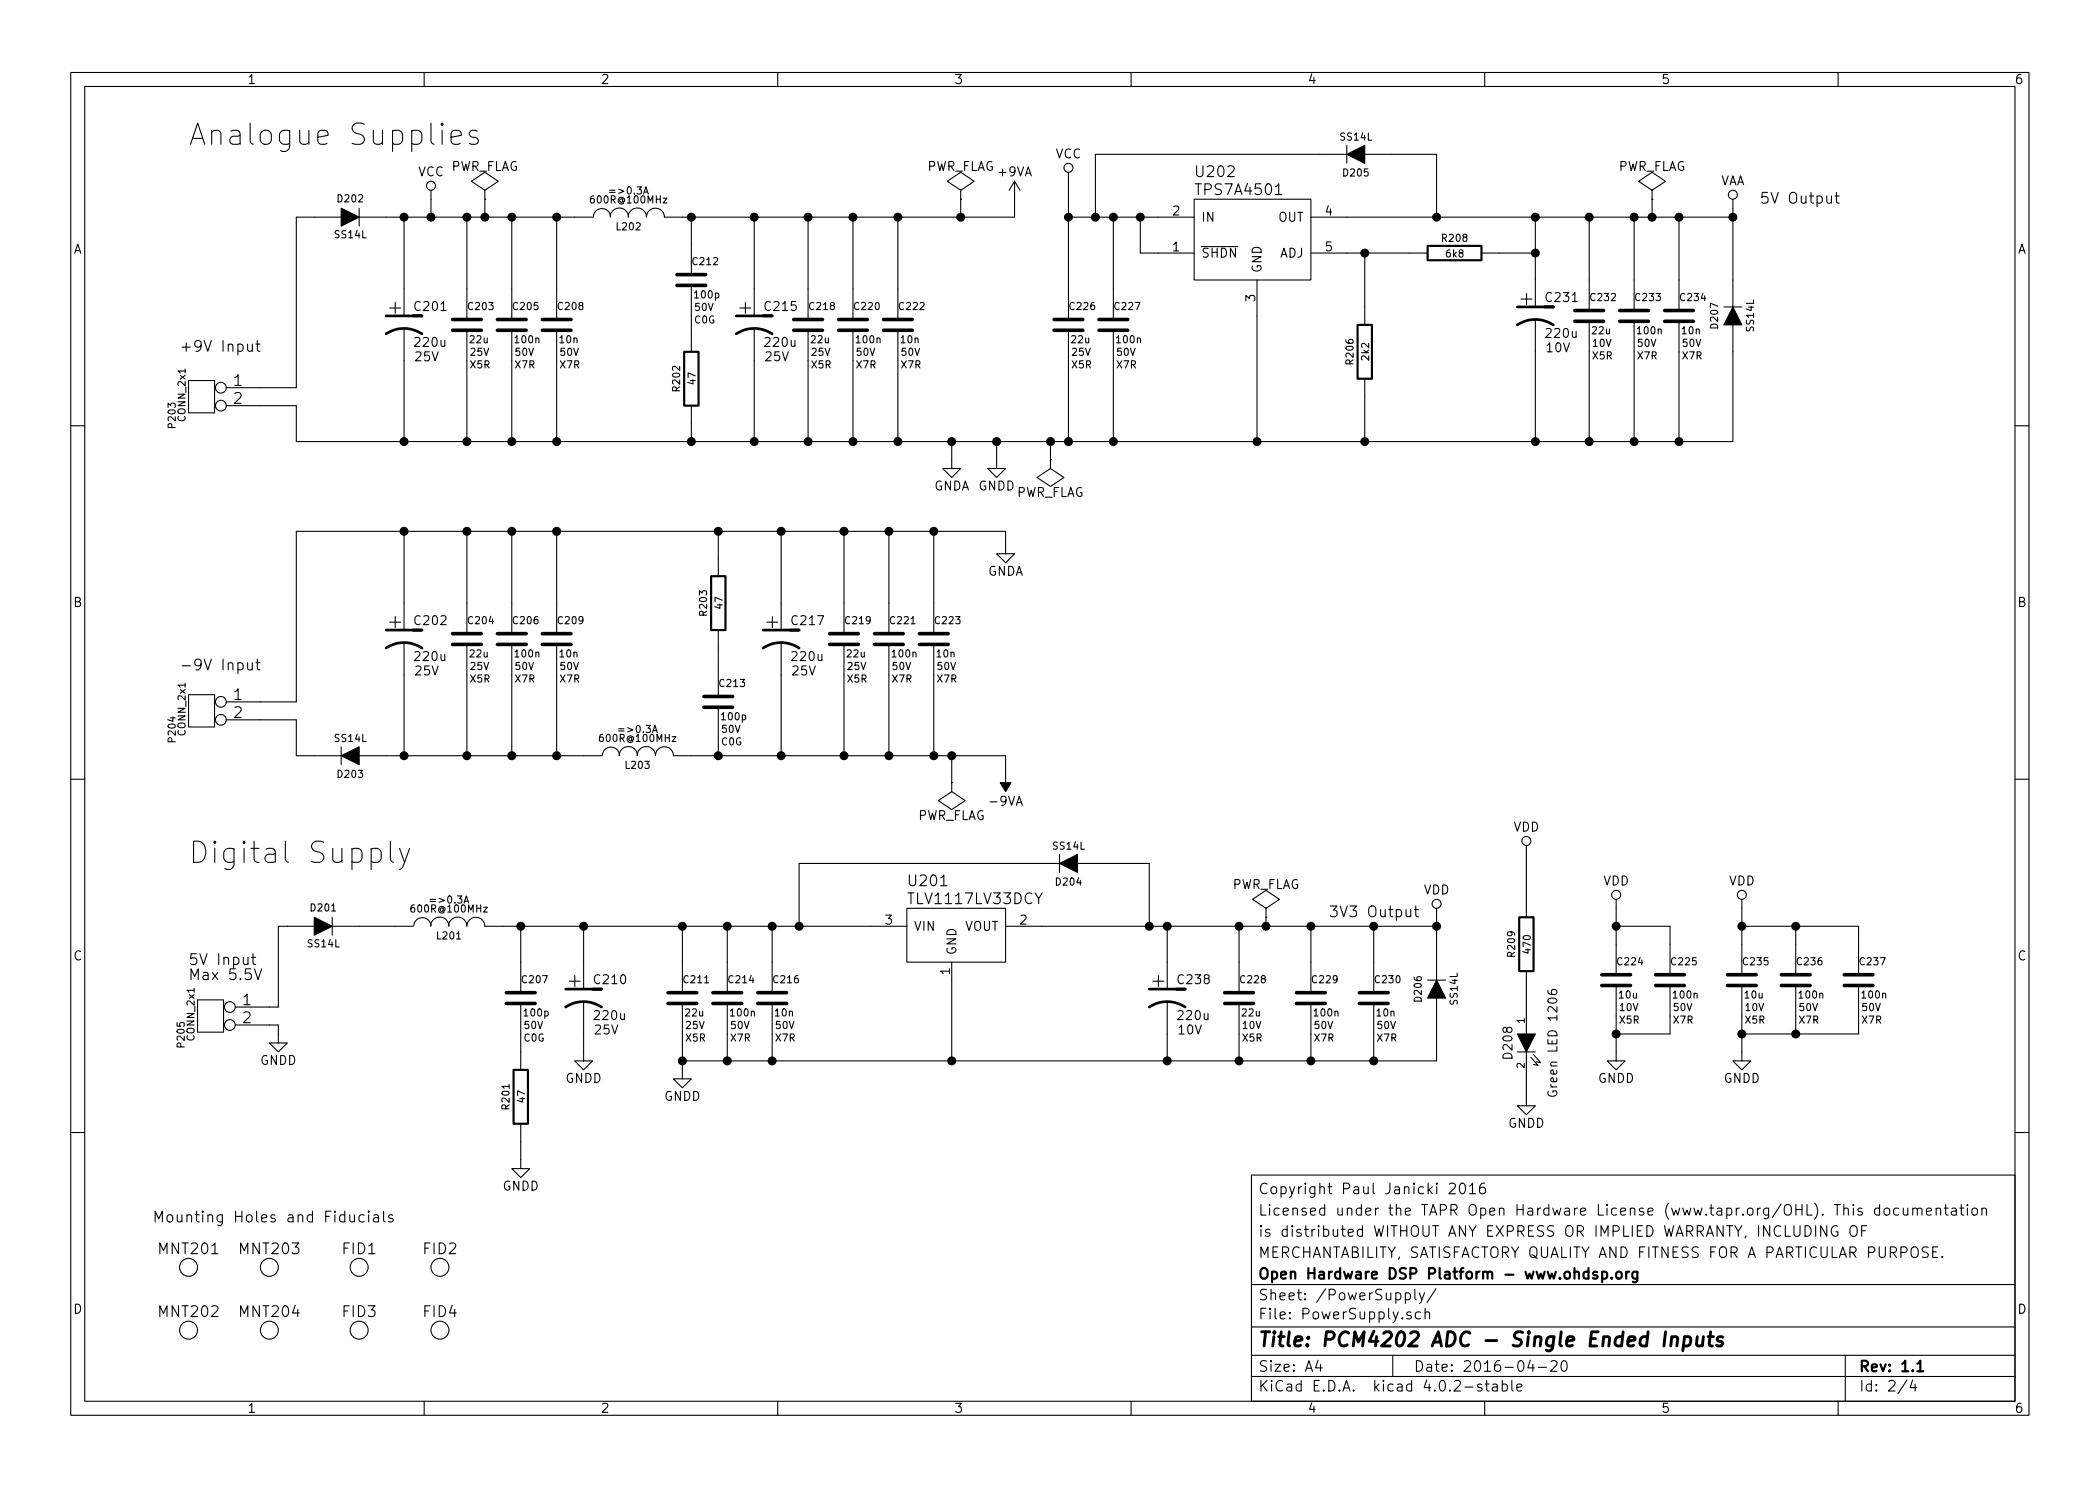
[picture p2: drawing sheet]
<svg xmlns="http://www.w3.org/2000/svg" width="297mm" height="210mm" viewBox="0 0 297 210" stroke-linecap="round" stroke-linejoin="round" font-family="sans-serif">
<g fill="none" stroke="#000" stroke-width=".15">
<path d="M10 10.3h277v189.9h-277zM12 12.2h273v186.1h-273zM60 10.3v1.9M63.8 19.4l1.5-.3-.2-.5-.3-.2h-.6l-.2 .2-.2 .3v1.1l.2 .3 .2 .1h.6l.3-.1M67.5 18.6l-.3-.2h-.4l-.3 .2-.1 .3 .1 .4 1 .3 .2 .3-.2 .4-.3 .1h-.5l-.3-.1M110 10.3v1.9M160 10.3v1.9M210 10.3v1.9M260 10.3v1.9M48.3 30.7h-6.4v24.2h-9.9M50.8 30.7h33M50.8 29.5v2.5"/>
<path d="M57.1 30.7v14M61 26.9v3.8M66 30.7v14.5M68.6 28.2h.1M68.6 26.9l1.9-1.3-1.9-1.2-1.9 1.2 1.9 1.3v1.3M68.6 28.2v2.5M72.4 30.7v14.5M78.7 30.7v14.5M83.9 30.7a1.22 1.22 0 0 1 1.2-1.2 1.22 1.22 0 0 1 1.3 1.2M86.3 30.7a1.3 1.3 0 0 1 1.3-1.3 1.3 1.3 0 0 1 1.3 1.3M88.8 30.7a1.3 1.3 0 0 1 1.3-1.3 1.3 1.3 0 0 1 1.3 1.3 1.27 1.27 0 0 1 1.3-1.2 1.27 1.27 0 0 1 1.3 1.2M91 27.5l.4-1.1 .3 1.1"/>
<path d="M91.1 27.2h.5M97.8 30.7v8.2M106.7 30.7v14M114.3 30.7v14.5M120.6 30.7v14.5M127 30.7v14.5M135.9 28.2h.1M135.9 26.9l1.9-1.3-1.9-1.2-1.9 1.2 1.9 1.3v1.3M135.9 28.2v2.5M143.5 25.6v5.1h-49.5M143.5 25.6l-.8 1.3M143.5 25.6l.8 1.3"/>
<path d="M151.1 30.7h17.8M151.1 24.4v20.8M157.5 30.7v14.5M161.3 30.7v5.1h7.6M168.9 28.2h16.5v11.4h-16.5zM169.9 34.9h5.2M177.8 39.6v22.9M180.4 27.5h.9M185.4 35.8h16.5M185.4 30.7h59.7M190.5 21.8h-35.6v8.9M190.5 20.6v2.5"/>
<path d="M193 35.8h.1M193 21.8h10.2v8.9M193 35.8v10.2M209.5 35.8h7.7M217.2 30.7v12.7M224.8 30.7v13.2M231.1 30.7v13.2M233.7 28.2h.1M233.7 26.9l1.9-1.3-1.9-1.2-1.9 1.2 1.9 1.3v1.3M233.7 28.2v2.5M237.5 30.7v13.2M245.1 28.2v15.2"/>
<path d="M259.6 27.7h.5M259.8 27.2v1.3v.2h.3M26.7 53.8h3.7v4.6h-3.7zM35 48.7v.8a.38 .38 0 0 0 .7 0M35.7 48.7v1M36.2 48.7h.6M36.4 48.2v1.3l.1 .1 .3 .1M57.1 46.5v16M66 46.7v15.8M72.4 46.7v15.8M78.7 46.7v15.8M97.8 40.4v9.4"/>
<path d="M97.8 57.4v5.1M106.7 46.5v16M114.3 46.7v15.8M120.6 46.7v15.8M127 46.7v15.8M151.1 46.7v15.8M157.5 46.7v15.8M193 53.6v8.9M217.2 45.2v17.3M224.8 45.5v17M231.1 45.5v17M237.5 45.5v17"/>
<path d="M243.8 43.4h2.6M245.1 46v16.5h-203.2v-5.1h-9.9M10 60.2h2M57.1 75.2v13.9M66 75.2v14.5M72.4 75.2v14.5M78.7 75.2v14.5M101.6 75.2v6.3M110.5 75.2v13.9M119.4 75.2v14.5M125.7 75.2v14.5M132.1 75.2v14.5"/>
<path d="M134.6 62.5v3.8h1.3l-1.3 1.3-1.3-1.3h1.3M141 62.5v3.8h1.2l-1.2 1.3-1.3-1.3h1.3M142.2 78.4h-1.2l1.2 1.2 1.3-1.2h-1.3v-3.2h-100.3v24.1h-9.9M148.6 65h.1M148.6 65v1.3l1.9 1.3-1.9 1.2-1.9-1.2 1.9-1.3M148.6 62.5v2.5M285 60.2h2M26.7 98.3h3.7v4.6h-3.7zM35 93.8v.8a.38 .38 0 0 0 .7 0M35.7 93.8v1M36.2 93.8h.6M36.4 93.3v1.3l.1 .1 .3 .1"/>
<path d="M57.1 90.9v16M66 91.2v15.7M72.4 91.2v15.7M78.7 91.2v15.7M101.6 89.1v9.4M110.5 90.9v16M119.4 91.2v15.7M125.7 91.2v15.7M132.1 91.2v15.7M10 110.3h2M32 101.8h9.9v5.1h6.4M48.3 105.7v2.5"/>
<path d="M50.8 106.9h34.3M55.2 119v2.6l.2 .3 .3 .1M85.2 106.9a1.22 1.22 0 0 1 1.2-1.2 1.22 1.22 0 0 1 1.2 1.2M87.6 106.9a1.3 1.3 0 0 1 1.3-1.3 1.3 1.3 0 0 1 1.3 1.3M90.1 106.9a1.3 1.3 0 0 1 1.3-1.3 1.3 1.3 0 0 1 1.3 1.3 1.27 1.27 0 0 1 1.3-1.2 1.27 1.27 0 0 1 1.2 1.2M92.3 103.7l.3-1.1 .4 1.1M92.4 103.4h.5M95.2 106.9h47v5.1M101.6 100.1v6.8M134.6 110.7h.1M134.6 110.7v1.3l1.9 1.3-1.9 1.2-1.9-1.2 1.9-1.3M134.6 106.9v3.8"/>
<path d="M215.9 119.6v10.2M285 110.3h2M35.6 135.5h.6M35.8 134.9v1.4l.1 .1 .3 .1M36 137.1l.5 1.5 .5-1.5M44.4 131.1h-5v11.4h-6.1M47 131.1h11.4M47 129.8v2.5M52.5 120.2l.3-.2h.6l.4 .3 .1 .3v.9l-.3 .4-.2 .1h-.6l-.3-.1M56.5 120l.7 2M57.9 120l-1 2.7-.4 .3M58.5 131a1.22 1.22 0 0 1 1.2-1.2 1.22 1.22 0 0 1 1.3 1.2"/>
<path d="M60.9 131a1.3 1.3 0 0 1 1.3-1.2 1.3 1.3 0 0 1 1.3 1.2M63.4 131a1.3 1.3 0 0 1 1.3-1.2 1.3 1.3 0 0 1 1.3 1.2 1.27 1.27 0 0 1 1.3-1.2 1.27 1.27 0 0 1 1.3 1.2M65.6 127.8l.4-1 .3 1M65.7 127.5h.5M68.6 131.1h59.7M73.7 131.1v9.4M82.5 131.1v8.8M96.5 131.1v9.4M102.9 131.1v9.4M109.2 131.1v9.4M128.3 128.5h13.9v7.6h-13.9zM134.6 136.1v14"/>
<path d="M142.2 131.1h61M149.9 122.2h-36.9v8.9M149.9 120.9v2.5M152.4 122.2h10.2v8.9M165.1 131.1v8.8M175.3 131.1v9.4M179.1 129.8h.1M179.1 128.5l1.9-1.3-1.9-1.2-1.9 1.2 1.9 1.3v1.3M179.1 129.8v1.3M185.4 131.1v9.4M194.3 131.1v9.4M198.9 128.7v.8a.38 .38 0 0 0 .6 .1"/>
<path d="M199.5 128.7v1M200.1 128.7h.5M200.3 128.2v1.3v.1l.3 .1M201.9 138.7h2.6M203.2 128.5v10.2M215.9 137.4v8.9M228.6 139.4v10.7h1.3l-1.3 1.3-1.3-1.3h1.3M228.6 131.1h7.6v6.8M228.6 127.2v10.7M236.2 139.4v6.9h-7.6M246.4 139.4v10.7h1.2l-1.2 1.3-1.3-1.3h1.3M246.4 131.1h16.5v6.8"/>
<path d="M246.4 127.2v10.7M254 131.1v6.8M254 139.4v6.9M262.9 139.4v6.9h-16.5M27.9 141.5h3.7v4.5h-3.7zM33.3 145h6.1v2.6h1.2l-1.2 1.2-1.3-1.2h1.3M73.7 159v6.3h1.2l-1.2 1.3-1.3-1.3h1.3M73.7 142v9.4M82.5 141.7v8.4h1.3l-1.3 1.3-1.2-1.3h1.2M96.5 142v10.6h1.3l-1.3 1.3-1.3-1.3h1.3M102.9 142v8.1M109.2 142v8.1"/>
<path d="M165.1 141.7v8.4M175.3 142v8.1M185.4 142v8.1M194.3 142v8.1M203.2 141.2v8.9h-106.7M214.6 148.8h2.6M215.9 148.8v7.7h1.3l-1.3 1.2-1.3-1.2h1.3M216.5 149.6l1.1 1.1-.7-.1M216.9 149.2l1 1.2-.6-.2M218.9 140.1a.47 .47 0 0 0 .6 .6h.5l.1-.1 .1-.4-.1-.2h-.4l-.2 .1-.1 .4 .3 .2M219 154.4a.51 .51 0 0 0 .1 .6 .51 .51 0 0 0 .6 .1 .47 .47 0 0 0 .4-.2 .47 .47 0 0 0 0-.5h-.4v.2M10 160.2h2"/>
<path d="M49.5 171.9v.8a.38 .38 0 0 0 .6 0M50.1 171.9v1M51.5 172a.48 .48 0 0 0-.6 0l-.1 .6a.48 .48 0 0 0 .7 .2M52.1 171.4v.1l.1-.1h-.1v.1M52.1 171.9v1M52.9 172l.1-.1 .5 .1v.9M53.5 172.2l-.5 .1a.3 .3 0 0 0-.2 .3 .3 .3 0 0 0 .2 .3l.5-.1M54.3 171.4v1.3l.2 .2M55.5 172l-.3-.1-.2 .2v.2l.5 .2 .1 .1-.1 .2-.1 .1-.4-.1M177 166.3h108v32h-108zM205 167.6l.2-.2 .5 .1a.37 .37 0 0 1 .1 .5l-.9 .9h1M206.6 167.6a.35 .35 0 0 1 .3-.2 .35 .35 0 0 1 .3 .3 .77 .77 0 0 1-.4 1.2 .9 .9 0 0 1-.2-1.3z"/>
<path d="M207.8 167.8l.5-.4v1.5M207.8 168.9h.9M210 167.4a.59 .59 0 0 0-.7 .6v.8l.2 .1h.4l.2-.1v-.5l-.1-.3h-.5l-.2 .3M258.4 173.4v1.5l-.9-1.5v1.5M259.9 173.5a.69 .69 0 0 0-.8 .2 .69 .69 0 0 0 0 .9 .54 .54 0 0 0 .9 .2v-.5h-.3M261.7 173.7l.3-.3a.53 .53 0 0 1 .7 .5v.5a.51 .51 0 0 1-.8 .4 1.05 1.05 0 0 1-.2-1.1zM263.3 174.1h.5M264 173.4h-.7v1.5M265.9 171l-.5-.1-.2 .3v.6l.2 .1h.5M265.9 170.4v1.5M266.6 171.1a.41 .41 0 0 1 .7 .1v.4a.41 .41 0 0 1-.4 .3 .41 .41 0 0 1-.4-.3zM268.6 171l-.5-.1-.3 .3 .1 .6 .2 .1h.5"/>
<path d="M269.2 170.9l.1 1a.4 .4 0 0 0 .5-.1M269.8 170.9v1M270.6 171.1a.38 .38 0 0 1 .6 0v.8M270.6 170.9v1M271.2 171.1a.36 .36 0 0 1 .3-.2 .36 .36 0 0 1 .4 .2v.8M272.5 171.4l.7-.1v-.3l-.5-.1-.2 .2 .1 .8h.1h.5M272.7 176.5l-.2-.1-.5 .1a.35 .35 0 0 0-.1 .4 .35 .35 0 0 0 .3 .2l.4 .2a.35 .35 0 0 1 .1 .3 .35 .35 0 0 1-.2 .3l-.6-.1M273.4 177.1h.5M273.9 171.1a.38 .38 0 0 1 .6 0v.8M273.9 170.9v1M274.1 176.4h-.7v1.5h.7M274.7 177.8h.1l-.1 .1v-.1v.1"/>
<path d="M275 170.9h.6M275.2 170.4v1.3l.2 .2h.2M276.1 171l.1-.1 .5 .1v.9M276.7 171.3l-.5 .1-.2 .2 .1 .3h.1h.5M277.2 170.9h.6M277.4 170.4v1.3l.2 .2h.2M278.3 170.4l-.1 .1 .1 .1 .1-.1-.1-.1v.2M278.3 170.9v1M279 171.1a.41 .41 0 0 1 .7 .1v.4a.41 .41 0 0 1-.4 .3 .41 .41 0 0 1-.4-.3zM280.3 171.1a.38 .38 0 0 1 .7 0v.8M280.3 170.9v1M285 160.2h2"/>
<path d="M60 198.3v1.9M110 198.3v1.9M160 198.3v1.9M177 194.8h108M177 191.8h108M177 187.8h108M177 181.8h108M186.4 192.5l-.3 1h.9M186.8 193v1M197 191.8v3M198.8 183a.48 .48 0 0 1 .6 .1l.1 .1-.1 .6a.48 .48 0 0 1-.6 0M199.6 185.7a.37 .37 0 0 0-.6 .1v.1a.54 .54 0 0 0 .6 .3v.1v.2l-.2 .1-.4-.1"/>
<path d="M200.1 182.4v1.3l.2 .2M200.8 182.9l.3 1M200.9 185.7l-.4-.1-.3 .3 .1 .6 .2 .1 .4-.1M201.5 182.9l-.5 1.4-.2 .1M201.6 185.7a.38 .38 0 0 1 .6 .1v.8M201.6 185.1v1.5M203.1 182.3l-1.2 2M209.6 195.9a.37 .37 0 0 0-.6 .1v.1a.54 .54 0 0 0 .6 .3l.1 .1-.1 .2-.2 .1-.4-.1M210 198.3v1.9M210.1 195.8h.5M210.3 195.3v1.3l.2 .2h.1M211.2 195.9l.1-.1 .4 .1 .1 .9"/>
<path d="M211.8 196.2l-.5 .1-.2 .2 .1 .2 .1 .1 .5-.1M212.5 195.9a.48 .48 0 0 1 .6 .1l.1 .1-.1 .6a.48 .48 0 0 1-.6 0M212.5 195.3v1.5M213.8 195.3v1.3l.2 .2M214.6 196.3l.7-.1-.1-.3-.4-.1-.2 .2v.7l.2 .1 .4-.1M216.5 192.5l-.4 1h.9M217.6 193.5h1.1M219.4 192.7l.2-.2 .5 .1a.37 .37 0 0 1 .1 .6l-.9 .8h.9M221 192.7a.35 .35 0 0 1 .3-.2 .35 .35 0 0 1 .3 .3 .77 .77 0 0 1-.4 1.2 .9 .9 0 0 1-.2-1.3zM260 198.3v1.9M261 191.8v6.5M269.7 195.2l-1.2 2"/>
<path d="M270.5 195.2l-.3 1.1h.9M270.9 195.8v1"/>
<circle cx="61" cy="26.3" r=".63"/>
<circle cx="151.1" cy="23.7" r=".63"/>
<circle cx="245.1" cy="27.6" r=".63"/>
<circle cx="31.2" cy="57.4" r=".76"/>
<circle cx="31.2" cy="54.9" r=".76"/>
<circle cx="31.2" cy="99.3" r=".76"/>
<circle cx="31.2" cy="101.8" r=".76"/>
<circle cx="215.9" cy="119" r=".63"/>
<circle cx="203.2" cy="127.9" r=".63"/>
<circle cx="228.6" cy="126.6" r=".63"/>
<circle cx="246.4" cy="126.6" r=".63"/>
<circle cx="32.5" cy="145" r=".76"/>
<circle cx="32.5" cy="142.5" r=".76"/>
<circle cx="26.7" cy="179.3" r="1.27"/>
<circle cx="38.1" cy="179.3" r="1.27"/>
<circle cx="50.8" cy="179.3" r="1.27"/>
<circle cx="62.2" cy="179.3" r="1.27"/>
<circle cx="26.7" cy="188.2" r="1.27"/>
<circle cx="38.1" cy="188.2" r="1.27"/>
<circle cx="50.8" cy="188.2" r="1.27"/>
<circle cx="62.2" cy="188.2" r="1.27"/>
</g>
<g fill="none" stroke="#000" stroke-width=".3">
<path d="M201.9 34.8h7.6v2h-7.6zM96.8 49.8h2v7.6h-2zM192 46h2.1v7.6h-2.1zM100.6 81.5h2v7.6h-2zM214.9 129.8h2v7.6h-2zM72.6 151.4h2.1v7.6h-2.1zM226.6 179.9v1.5M230 179.9v1M230.5 179.9l-.3 .1-.2 .2M231.6 179.9v1.2a.39 .39 0 0 1-.6 .3M225.9 180a.37 .37 0 0 0-.6 .1v.1a.54 .54 0 0 0 .6 .3l.1 .1-.1 .2-.1 .1-.5-.1M226.6 180a.48 .48 0 0 1 .7 .1v.1v.6a.48 .48 0 0 1-.7 0"/>
<path d="M228 180.8v.1l-.1-.1h.1v.1M228.7 180.1a.41 .41 0 0 1 .7 .1v.4a.41 .41 0 0 1-.4 .3 .41 .41 0 0 1-.4-.3zM231.6 180l-.4-.1-.3 .3 .1 .6 .2 .1 .4-.1M271.2 193l.4-.5v1.5M271.2 194h.9"/>
</g>
<path d="M235.6 188.4l-.2 2M236.4 189.3a.52 .52 0 0 1 .9 .1l-.1 1M236.5 189.1l-.2 1.3M238.3 189.2a.65 .65 0 0 1 .8 .1l.1 .2-.2 .8a.67 .67 0 0 1-.9 0M238.3 189.1l-.3 2M240.1 189.1l-.1 1.1v.1a.56 .56 0 0 0 .8 0M240.9 189.1l-.1 1.3M241.6 189.1h.8M242 188.4l-.2 1.8v.1l.4 .1M243.7 189.2l-.5-.1-.2 .1-.1 .3 .2 .3 .5 .1 .1 .3-.2 .1-.1 .1-.6-.1" fill="none" stroke="#000" stroke-width=".41"/>
<path d="M48.3 29.5l2.5 1.2-2.5 1.3zM190.5 21.8l2.5-1.2v2.5zM245.1 43.4l1.3 2.6h-2.6zM48.3 106.9l2.5-1.2v2.5zM141.5 110.7h1.5l-.8 1.3zM44.4 129.8l2.6 1.3-2.6 1.2zM149.9 122.2l2.5-1.3v2.5zM203.2 138.7l1.3 2.5h-2.6zM214.6 146.3h2.6l-1.3 2.5z" fill="#000" stroke="#000" stroke-width=".15"/>
<g fill="#000" stroke="#000" stroke-width=".25">
<circle cx="57.2" cy="30.7" r=".51"/>
<circle cx="61" cy="30.7" r=".51"/>
<circle cx="66" cy="30.7" r=".51"/>
<circle cx="68.6" cy="30.7" r=".51"/>
<circle cx="72.4" cy="30.7" r=".51"/>
<circle cx="78.7" cy="30.7" r=".51"/>
<circle cx="97.8" cy="30.7" r=".51"/>
<circle cx="106.7" cy="30.7" r=".51"/>
<circle cx="114.3" cy="30.7" r=".51"/>
<circle cx="120.7" cy="30.7" r=".51"/>
<circle cx="127" cy="30.7" r=".51"/>
<circle cx="135.9" cy="30.7" r=".51"/>
<circle cx="151.1" cy="30.7" r=".51"/>
<circle cx="154.9" cy="30.7" r=".51"/>
<circle cx="157.5" cy="30.7" r=".51"/>
<circle cx="161.3" cy="30.7" r=".51"/>
<circle cx="193" cy="35.8" r=".51"/>
<circle cx="203.2" cy="30.7" r=".51"/>
<circle cx="217.2" cy="30.7" r=".51"/>
<circle cx="217.2" cy="35.8" r=".51"/>
<circle cx="224.8" cy="30.7" r=".51"/>
<circle cx="231.1" cy="30.7" r=".51"/>
<circle cx="233.7" cy="30.7" r=".51"/>
<circle cx="237.5" cy="30.7" r=".51"/>
<circle cx="245.1" cy="30.7" r=".51"/>
<circle cx="57.2" cy="62.5" r=".51"/>
<circle cx="57.2" cy="75.2" r=".51"/>
<circle cx="66" cy="75.2" r=".51"/>
<circle cx="66" cy="62.5" r=".51"/>
<circle cx="72.4" cy="62.5" r=".51"/>
<circle cx="72.4" cy="75.2" r=".51"/>
<circle cx="78.7" cy="62.5" r=".51"/>
<circle cx="78.7" cy="75.2" r=".51"/>
<circle cx="97.8" cy="62.5" r=".51"/>
<circle cx="101.6" cy="75.2" r=".51"/>
<circle cx="106.7" cy="62.5" r=".51"/>
<circle cx="110.5" cy="75.2" r=".51"/>
<circle cx="114.3" cy="62.5" r=".51"/>
<circle cx="119.4" cy="75.2" r=".51"/>
<circle cx="120.7" cy="62.5" r=".51"/>
<circle cx="125.7" cy="75.2" r=".51"/>
<circle cx="127" cy="62.5" r=".51"/>
<circle cx="132.1" cy="75.2" r=".51"/>
<circle cx="134.6" cy="62.5" r=".51"/>
<circle cx="141" cy="62.5" r=".51"/>
<circle cx="148.6" cy="62.5" r=".51"/>
<circle cx="151.1" cy="62.5" r=".51"/>
<circle cx="157.5" cy="62.5" r=".51"/>
<circle cx="177.8" cy="62.5" r=".51"/>
<circle cx="193" cy="62.5" r=".51"/>
<circle cx="217.2" cy="62.5" r=".51"/>
<circle cx="224.8" cy="62.5" r=".51"/>
<circle cx="231.1" cy="62.5" r=".51"/>
<circle cx="237.5" cy="62.5" r=".51"/>
<circle cx="57.2" cy="106.9" r=".51"/>
<circle cx="66" cy="106.9" r=".51"/>
<circle cx="72.4" cy="106.9" r=".51"/>
<circle cx="78.7" cy="106.9" r=".51"/>
<circle cx="101.6" cy="106.9" r=".51"/>
<circle cx="110.5" cy="106.9" r=".51"/>
<circle cx="119.4" cy="106.9" r=".51"/>
<circle cx="125.7" cy="106.9" r=".51"/>
<circle cx="132.1" cy="106.9" r=".51"/>
<circle cx="134.6" cy="106.9" r=".51"/>
<circle cx="73.7" cy="131.1" r=".51"/>
<circle cx="82.6" cy="131.1" r=".51"/>
<circle cx="96.5" cy="131.1" r=".51"/>
<circle cx="102.9" cy="131.1" r=".51"/>
<circle cx="109.2" cy="131.1" r=".51"/>
<circle cx="113" cy="131.1" r=".51"/>
<circle cx="162.6" cy="131.1" r=".51"/>
<circle cx="165.1" cy="131.1" r=".51"/>
<circle cx="175.3" cy="131.1" r=".51"/>
<circle cx="179.1" cy="131.1" r=".51"/>
<circle cx="185.4" cy="131.1" r=".51"/>
<circle cx="194.3" cy="131.1" r=".51"/>
<circle cx="203.2" cy="131.1" r=".51"/>
<circle cx="228.6" cy="131.1" r=".51"/>
<circle cx="246.4" cy="131.1" r=".51"/>
<circle cx="254" cy="131.1" r=".51"/>
<circle cx="96.5" cy="150.1" r=".51"/>
<circle cx="102.9" cy="150.1" r=".51"/>
<circle cx="109.2" cy="150.1" r=".51"/>
<circle cx="134.6" cy="150.1" r=".51"/>
<circle cx="165.1" cy="150.1" r=".51"/>
<circle cx="175.3" cy="150.1" r=".51"/>
<circle cx="185.4" cy="150.1" r=".51"/>
<circle cx="194.3" cy="150.1" r=".51"/>
<circle cx="228.6" cy="146.3" r=".51"/>
<circle cx="246.4" cy="146.3" r=".51"/>
<circle cx="254" cy="146.3" r=".51"/>
</g>
<g fill="none" stroke="#000" stroke-width=".38">
<path d="M54.6 47.2a4.6 4.6 0 0 1 5.1 0M54.6 44.7h5.1h-1.3M104.1 47.2a4.6 4.6 0 0 1 5.1 0M104.1 44.7h5.1h-1.3M214.6 46a4.6 4.6 0 0 1 5.1 0M214.6 43.4h5.1h-1.3M54.6 91.7a4.6 4.6 0 0 1 5.1 0M54.6 89.1h5.1h-1.3M107.9 91.7a4.6 4.6 0 0 1 5.1 0M107.9 89.1h5.1h-1.2M80 139.9h5.1h-1.3M162.6 139.9h5h-1.2"/>
<path d="M80 142.5a4.6 4.6 0 0 1 5.1 0M162.6 142.5a4.6 4.6 0 0 1 5 0"/>
</g>
<g fill="none" stroke="#000" stroke-width=".51">
<path d="M95.8 38.9h4M64 46.7h4.1M64 45.2h4.1M70.4 46.7h4M70.4 45.2h4M76.7 46.7h4.1M76.7 45.2h4.1M95.8 40.4h4M112.3 46.7h4M112.3 45.2h4M118.6 46.7h4.1M118.6 45.2h4.1"/>
<path d="M125 46.7h4M125 45.2h4M149.1 46.7h4.1M149.1 45.2h4.1M155.4 46.7h4.1M155.4 45.2h4.1M222.8 45.5h4M222.8 43.9h4M229.1 45.5h4.1M229.1 43.9h4.1M235.5 45.5h4M235.5 43.9h4"/>
<path d="M64 91.2h4.1M64 89.7h4.1M70.4 91.2h4M70.4 89.7h4M76.7 91.2h4.1M76.7 89.7h4.1M99.6 98.5h4M117.3 91.2h4.1M117.3 89.7h4.1M123.7 91.2h4.1M123.7 89.7h4.1M130 91.2h4.1"/>
<path d="M130 89.7h4.1M99.6 100.1h4M226.6 139.4h4M226.6 137.9h4M234.2 139.4h4.1M234.2 137.9h4.1M244.3 139.4h4.1M244.3 137.9h4.1M252 139.4h4M252 137.9h4M260.9 139.4h4M260.9 137.9h4"/>
<path d="M71.6 142h4.1M71.6 140.5h4.1M94.5 142h4.1M94.5 140.5h4.1M100.8 142h4.1M100.8 140.5h4.1M107.2 142h4.1M107.2 140.5h4.1M173.2 142h4.1M173.2 140.5h4.1M183.4 142h4.1M183.4 140.5h4.1"/>
<path d="M192.3 142h4M192.3 140.5h4"/>
</g>
<g font-size="4.2">
<text x="26.7" y="20.6">Analogue Supplies</text>
<text x="26.7" y="122.2">Digital Supply</text>
</g>
<g font-size="2.8">
<text x="55.1" y="44.4">+</text>
<text x="104.6" y="44.4">+</text>
<text x="215.1" y="43.2">+</text>
<text x="55.1" y="88.9">+</text>
<text x="108.4" y="88.9">+</text>
<text x="80.5" y="139.7">+</text>
<text x="163" y="139.7">+</text>
<text x="178" y="190.5">Title: PCM4202 ADC - Single Ended Inputs</text>
</g>
<g font-size="2.1">
<text x="169.3" y="25.1">U202</text>
<text x="169.5" y="27.6">TPS7A4501</text>
<text x="248.9" y="28.8">5V Output</text>
<text x="25.4" y="49.8">+9V Input</text>
<text x="33.1" y="54.6">1</text>
<text x="33.1" y="57.1">2</text>
<text x="25.4" y="94.9">-9V Input</text>
<text x="33.1" y="99.1">1</text>
<text x="33.1" y="101.6">2</text>
<text x="128.7" y="125.4">U201</text>
<text x="128.8" y="127.9">TLV1117LV33DCY</text>
<text x="188" y="129.8">3V3 Output</text>
<text x="26.7" y="136.5">5V Input</text>
<text x="26.7" y="138.7">Max 5.5V</text>
<text x="34.3" y="142.2">1</text>
<text x="34.3" y="144.8">2</text>
<text x="21.6" y="173">Mounting Holes and Fiducials</text>
<text x="178" y="172">Licensed under the TAPR Open Hardware License (www.tapr.org/OHL). This documentation</text>
<text x="178" y="169">Copyright Paul Janicki 2016</text>
<text x="22.6" y="177.5">MNT201</text>
<text x="34" y="177.5">MNT203</text>
<text x="48.5" y="177.5">FID1</text>
<text x="59.9" y="177.5">FID2</text>
<text x="178" y="178">MERCHANTABILITY, SATISFACTORY QUALITY AND FITNESS FOR A PARTICULAR PURPOSE.</text>
<text x="178" y="175">is distributed WITHOUT ANY EXPRESS OR IMPLIED WARRANTY, INCLUDING OF</text>
<text x="178" y="184">Sheet: /PowerSupply/</text>
<text x="178" y="181">Open Hardware DSP Platform - www.ohdsp.org</text>
<text x="22.6" y="186.4">MNT202</text>
<text x="34" y="186.4">MNT204</text>
<text x="48.5" y="186.4">FID3</text>
<text x="59.9" y="186.4">FID4</text>
<text x="178" y="186.7">File: PowerSupply.sch</text>
<text x="178" y="196.9">KiCad E.D.A. kicad 4.0.2-stable</text>
<text x="178" y="194.1">Size: A4</text>
<text x="200" y="194.1">Date: 2016-04-20</text>
<text x="263" y="194.1">Rev: 1.1</text>
<text x="263" y="196.9">Id: 2/4</text>
</g>
<g font-size="1.8">
<text x="35" y="11.9">1</text>
<text x="85" y="11.9">2</text>
<text x="135" y="11.9">3</text>
<text x="185" y="11.9">4</text>
<text x="235" y="11.9">5</text>
<text x="285" y="11.9">6</text>
<text x="149.3" y="22.4">VCC</text>
<text x="59.1" y="24.9">VCC</text>
<text x="63.6" y="24.2">PWR_FLAG</text>
<text x="130.9" y="24.2">PWR_FLAG</text>
<text x="141.3" y="24.9">+9VA</text>
<text x="228.7" y="24.2">PWR_FLAG</text>
<text x="243.3" y="26.2">VAA</text>
<text x="10.4" y="35.9">A</text>
<text x="165.9" y="35.6">1</text>
<text x="165.9" y="30.5">2</text>
<text x="169.9" y="31.4">IN</text>
<text x="180.7" y="31.4">OUT</text>
<text x="187.5" y="30.5">4</text>
<text x="187.5" y="35.6">5</text>
<text x="285.4" y="35.9">A</text>
<text x="169.9" y="36.4">SHDN</text>
<text x="178.4" y="38.6" transform="rotate(-90 178.4 38.6)">GND</text>
<text x="180.9" y="36.4">ADJ</text>
<text x="58.8" y="44">C201</text>
<text x="108.3" y="44">C215</text>
<text x="177.5" y="42.6" transform="rotate(-90 177.5 42.6)">3</text>
<text x="218.8" y="42.7">C231</text>
<text x="218.8" y="47.8">220u</text>
<text x="58.8" y="51.1">25V</text>
<text x="58.8" y="49.1">220u</text>
<text x="108.3" y="51.1">25V</text>
<text x="108.3" y="49.1">220u</text>
<text x="218.8" y="49.8">10V</text>
<text x="132" y="69.4">GNDA</text>
<text x="138.4" y="69.4">GNDD</text>
<text x="143.6" y="70.3">PWR_FLAG</text>
<text x="139.6" y="81.5">GNDA</text>
<text x="10.4" y="85.9">B</text>
<text x="58.8" y="88.4">C202</text>
<text x="112.1" y="88.4">C217</text>
<text x="285.4" y="85.9">B</text>
<text x="58.8" y="95.5">25V</text>
<text x="58.8" y="93.5">220u</text>
<text x="112.1" y="95.5">25V</text>
<text x="112.1" y="93.5">220u</text>
<text x="140.2" y="114">-9VA</text>
<text x="129.6" y="116">PWR_FLAG</text>
<text x="214" y="117.6">VDD</text>
<text x="174.1" y="125.8">PWR_FLAG</text>
<text x="226.7" y="125.3">VDD</text>
<text x="244.5" y="125.3">VDD</text>
<text x="125.2" y="130.8">3</text>
<text x="129.3" y="131.7">VIN</text>
<text x="136.3" y="131.7">VOUT</text>
<text x="144.3" y="130.8">2</text>
<text x="201.3" y="126.5">VDD</text>
<text x="10.4" y="135.9">C</text>
<text x="134.4" y="137.9" transform="rotate(-90 134.4 137.9)">1</text>
<text x="135.3" y="135.1" transform="rotate(-90 135.3 135.1)">GND</text>
<text x="285.4" y="135.9">C</text>
<text x="84.2" y="139.2">C210</text>
<text x="166.7" y="139.2">C238</text>
<text x="84.2" y="146.3">25V</text>
<text x="84.2" y="144.3">220u</text>
<text x="166.7" y="146.3">10V</text>
<text x="166.8" y="144.3">220u</text>
<text x="213.9" y="149.7" transform="rotate(-90 213.9 149.7)">D208</text>
<text x="36.8" y="150.7">GNDD</text>
<text x="80" y="153.2">GNDD</text>
<text x="93.9" y="155.7">GNDD</text>
<text x="220.3" y="154.4" transform="rotate(-90 220.3 154.4)">Green LED 1206</text>
<text x="226" y="153.2">GNDD</text>
<text x="243.8" y="153.2">GNDD</text>
<text x="213.3" y="159.6">GNDD</text>
<text x="71.1" y="168.4">GNDD</text>
<text x="10.4" y="185.9">D</text>
<text x="285.4" y="185.9">D</text>
<text x="35" y="199.9">1</text>
<text x="85" y="199.9">2</text>
<text x="135" y="199.9">3</text>
<text x="185" y="199.9">4</text>
<text x="235" y="199.9">5</text>
<text x="285" y="199.9">6</text>
</g>
<g font-size="1.4">
<text x="189.6" y="19.9">SS14L</text>
<text x="47.9" y="28.6">D202</text>
<text x="83.9" y="28.8">600R@100MHz</text>
<text x="86.6" y="27.5">=&gt;0.3A</text>
<text x="190.1" y="25">D205</text>
<text x="47.4" y="33.7">SS14L</text>
<text x="87.3" y="32.6">L202</text>
<text x="204.1" y="34.2">R208</text>
<text x="98.1" y="37.5">C212</text>
<text x="204.6" y="36.4">6k8</text>
<text x="66.3" y="43.9">C203</text>
<text x="72.7" y="43.9">C205</text>
<text x="79" y="43.9">C208</text>
<text x="98.2" y="45.8">C0G</text>
<text x="98.3" y="44">50V</text>
<text x="98.3" y="42.2">100p</text>
<text x="114.6" y="43.9">C218</text>
<text x="120.9" y="43.9">C220</text>
<text x="127.3" y="43.9">C222</text>
<text x="151.4" y="43.9">C226</text>
<text x="157.8" y="43.9">C227</text>
<text x="225.1" y="42.6">C232</text>
<text x="225.2" y="47.3">22u</text>
<text x="231.4" y="42.6">C233</text>
<text x="231.7" y="47.3">100n</text>
<text x="237.8" y="42.6">C234</text>
<text x="237.9" y="47.3">10n</text>
<text x="243" y="46.4" transform="rotate(-90 243 46.4)">D207</text>
<text x="248.1" y="46.9" transform="rotate(-90 248.1 46.9)">SS14L</text>
<text x="66.5" y="48.6">22u</text>
<text x="66.5" y="52.1">X5R</text>
<text x="66.6" y="50.3">25V</text>
<text x="72.9" y="52.1">X7R</text>
<text x="72.9" y="50.3">50V</text>
<text x="72.9" y="48.6">100n</text>
<text x="79.2" y="48.6">10n</text>
<text x="79.2" y="52.1">X7R</text>
<text x="79.3" y="50.3">50V</text>
<text x="114.8" y="48.6">22u</text>
<text x="114.8" y="52.1">X5R</text>
<text x="114.8" y="50.3">25V</text>
<text x="121.1" y="52.1">X7R</text>
<text x="121.2" y="50.3">50V</text>
<text x="121.2" y="48.6">100n</text>
<text x="127.5" y="48.6">10n</text>
<text x="127.5" y="52.1">X7R</text>
<text x="127.5" y="50.3">50V</text>
<text x="151.6" y="48.6">22u</text>
<text x="151.6" y="52.1">X5R</text>
<text x="151.7" y="50.3">25V</text>
<text x="158" y="52.1">X7R</text>
<text x="158" y="50.3">50V</text>
<text x="158" y="48.6">100n</text>
<text x="191.4" y="51.5" transform="rotate(-90 191.4 51.5)">R206</text>
<text x="193.6" y="50.9" transform="rotate(-90 193.6 50.9)">2k2</text>
<text x="225.3" y="50.8">X5R</text>
<text x="225.3" y="49.1">10V</text>
<text x="231.6" y="50.8">X7R</text>
<text x="231.7" y="49.1">50V</text>
<text x="238" y="50.8">X7R</text>
<text x="238" y="49.1">50V</text>
<text x="26.2" y="59.5" transform="rotate(-90 26.2 59.5)">CONN_2x1</text>
<text x="96.2" y="55.3" transform="rotate(-90 96.2 55.3)">R202</text>
<text x="98.4" y="54.4" transform="rotate(-90 98.4 54.4)">47</text>
<text x="24.8" y="60.4" transform="rotate(-90 24.8 60.4)">P203</text>
<text x="66.3" y="88.3">C204</text>
<text x="72.7" y="88.3">C206</text>
<text x="79" y="88.3">C209</text>
<text x="100" y="87" transform="rotate(-90 100 87)">R203</text>
<text x="102.2" y="86.1" transform="rotate(-90 102.2 86.1)">47</text>
<text x="119.7" y="88.3">C219</text>
<text x="126" y="88.3">C221</text>
<text x="132.4" y="88.3">C223</text>
<text x="66.5" y="93">22u</text>
<text x="66.6" y="94.8">25V</text>
<text x="72.9" y="94.8">50V</text>
<text x="72.9" y="93">100n</text>
<text x="79.2" y="93">10n</text>
<text x="79.3" y="94.8">50V</text>
<text x="119.8" y="93">22u</text>
<text x="119.9" y="94.8">25V</text>
<text x="126.3" y="94.8">50V</text>
<text x="126.3" y="93">100n</text>
<text x="132.5" y="93">10n</text>
<text x="132.6" y="94.8">50V</text>
<text x="66.5" y="96.6">X5R</text>
<text x="72.9" y="96.6">X7R</text>
<text x="79.2" y="96.6">X7R</text>
<text x="101.9" y="97.2">C213</text>
<text x="102.2" y="101.9">100p</text>
<text x="119.9" y="96.6">X5R</text>
<text x="126.2" y="96.6">X7R</text>
<text x="132.6" y="96.6">X7R</text>
<text x="24.8" y="104.9" transform="rotate(-90 24.8 104.9)">P204</text>
<text x="26.2" y="104" transform="rotate(-90 26.2 104)">CONN_2x1</text>
<text x="47.4" y="105">SS14L</text>
<text x="85.1" y="105">600R@100MHz</text>
<text x="87.8" y="103.7">=&gt;0.3A</text>
<text x="102" y="105.5">C0G</text>
<text x="102.1" y="103.7">50V</text>
<text x="47.9" y="110.1">D203</text>
<text x="88.6" y="108.8">L203</text>
<text x="149" y="120.2">SS14L</text>
<text x="149.5" y="125.3">D204</text>
<text x="44" y="129">D201</text>
<text x="58.5" y="129.1">600R@100MHz</text>
<text x="61.2" y="127.8">=&gt;0.3A</text>
<text x="43.6" y="134">SS14L</text>
<text x="61.9" y="132.9">L201</text>
<text x="214.3" y="135.3" transform="rotate(-90 214.3 135.3)">R209</text>
<text x="216.5" y="134.8" transform="rotate(-90 216.5 134.8)">470</text>
<text x="228.9" y="136.6">C224</text>
<text x="236.5" y="136.6">C225</text>
<text x="246.7" y="136.6">C235</text>
<text x="254.3" y="136.6">C236</text>
<text x="263.2" y="136.6">C237</text>
<text x="73.9" y="139.1">C207</text>
<text x="74.2" y="143.8">100p</text>
<text x="96.8" y="139.1">C211</text>
<text x="97" y="143.8">22u</text>
<text x="103.1" y="139.1">C214</text>
<text x="103.4" y="143.8">100n</text>
<text x="109.5" y="139.1">C216</text>
<text x="109.7" y="143.8">10n</text>
<text x="175.5" y="139.1">C228</text>
<text x="175.7" y="143.8">22u</text>
<text x="185.7" y="139.1">C229</text>
<text x="186" y="143.8">100n</text>
<text x="194.6" y="139.1">C230</text>
<text x="194.8" y="143.8">10n</text>
<text x="201.1" y="141.6" transform="rotate(-90 201.1 141.6)">D206</text>
<text x="206.2" y="142.1" transform="rotate(-90 206.2 142.1)">SS14L</text>
<text x="229.1" y="141.3">10u</text>
<text x="229.1" y="143">10V</text>
<text x="236.8" y="143">50V</text>
<text x="236.8" y="141.3">100n</text>
<text x="246.8" y="141.3">10u</text>
<text x="246.9" y="143">10V</text>
<text x="254.5" y="143">50V</text>
<text x="254.6" y="141.3">100n</text>
<text x="263.4" y="143">50V</text>
<text x="263.4" y="141.3">100n</text>
<text x="26.1" y="148.1" transform="rotate(-90 26.1 148.1)">P205</text>
<text x="27.5" y="147.2" transform="rotate(-90 27.5 147.2)">CONN_2x1</text>
<text x="74.1" y="147.4">C0G</text>
<text x="74.2" y="145.6">50V</text>
<text x="97" y="147.4">X5R</text>
<text x="97.1" y="145.6">25V</text>
<text x="103.4" y="147.4">X7R</text>
<text x="103.4" y="145.6">50V</text>
<text x="109.7" y="147.4">X7R</text>
<text x="109.8" y="145.6">50V</text>
<text x="175.7" y="147.4">X5R</text>
<text x="175.8" y="145.6">10V</text>
<text x="185.9" y="147.4">X7R</text>
<text x="186" y="145.6">50V</text>
<text x="194.8" y="147.4">X7R</text>
<text x="194.8" y="145.6">50V</text>
<text x="215.6" y="144.8" transform="rotate(-90 215.6 144.8)">1</text>
<text x="229.1" y="144.8">X5R</text>
<text x="236.7" y="144.8">X7R</text>
<text x="246.9" y="144.8">X5R</text>
<text x="254.5" y="144.8">X7R</text>
<text x="263.4" y="144.8">X7R</text>
<text x="74.3" y="156" transform="rotate(-90 74.3 156)">47</text>
<text x="215.6" y="151.1" transform="rotate(-90 215.6 151.1)">2</text>
<text x="72.1" y="156.9" transform="rotate(-90 72.1 156.9)">R201</text>
</g>
</svg>
